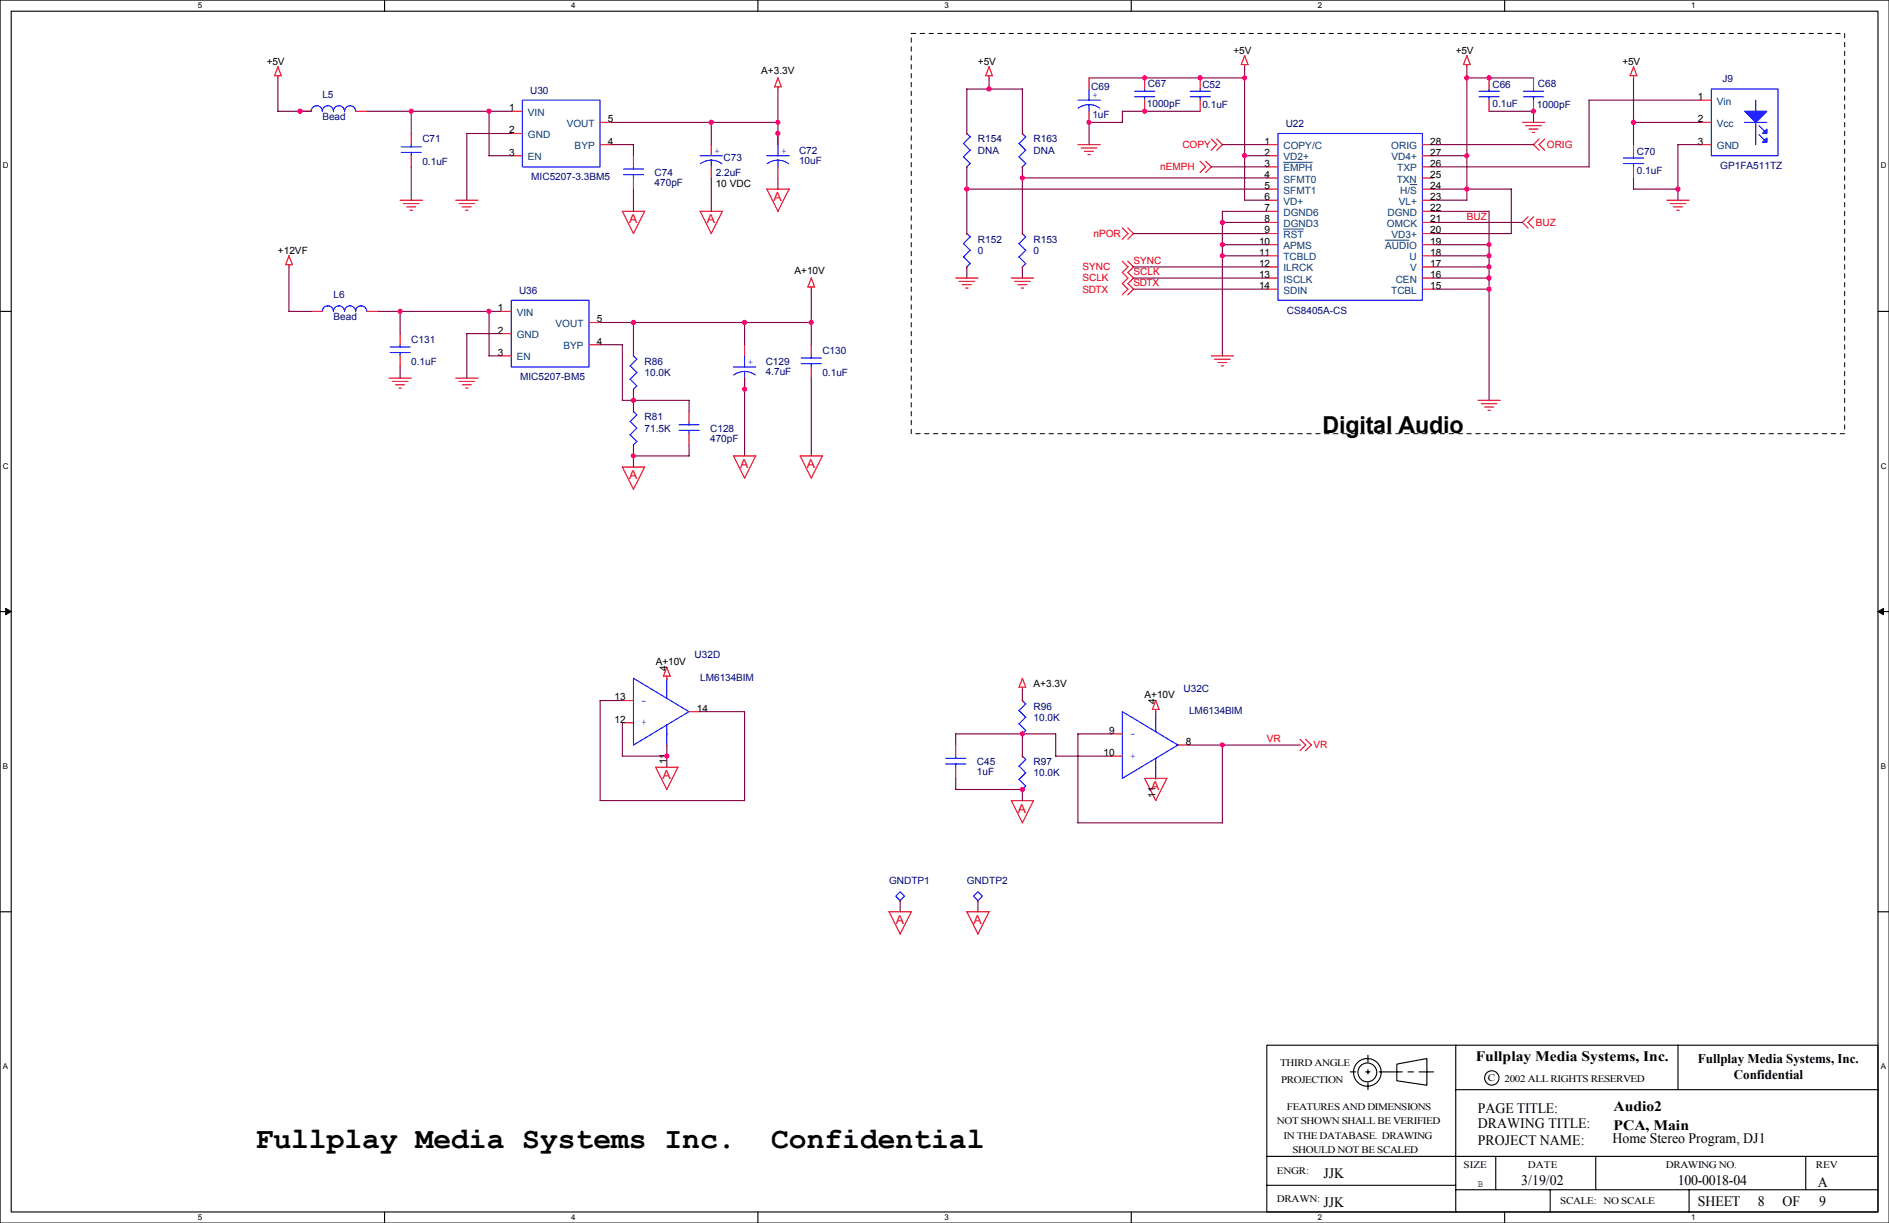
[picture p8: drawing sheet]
<svg xmlns="http://www.w3.org/2000/svg" width="432mm" height="279mm" viewBox="0 0 432 279" stroke-linecap="round" stroke-linejoin="round" font-family="sans-serif">
<path d="M0 0h431.8v279.4h-431.8zM2.6 2.6h426.7v274.3h-426.7z" fill="none" stroke="#000" stroke-width=".25"/>
<g fill="#fff">
<path d="M45.2 .3h1v2h-1z"/>
<path d="M45.2 277.1h1v2.1h-1z"/>
</g>
<path d="M87.9 0v2.6M87.9 276.9v2.5" fill="none" stroke="#000" stroke-width=".25"/>
<g fill="#fff">
<path d="M130.6 .3h1v2h-1z"/>
<path d="M130.6 277.1h1v2.1h-1z"/>
</g>
<path d="M173.2 0v2.6M173.2 276.9v2.5" fill="none" stroke="#000" stroke-width=".25"/>
<g fill="#fff">
<path d="M215.9 .3h1v2h-1z"/>
<path d="M215.9 277.1h1v2.1h-1z"/>
</g>
<path d="M258.6 0v2.6M258.6 276.9v2.5" fill="none" stroke="#000" stroke-width=".25"/>
<g fill="#fff">
<path d="M301.3 .3h1v2h-1z"/>
<path d="M301.3 277.1h1v2.1h-1z"/>
</g>
<path d="M343.9 0v2.6M343.9 276.9v2.5" fill="none" stroke="#000" stroke-width=".25"/>
<g fill="#fff">
<path d="M386.6 .3h1v2h-1z"/>
<path d="M386.6 277.1h1v2.1h-1z"/>
<path d="M.7 36.9h1.2v2h-1.2z"/>
<path d="M429.9 36.9h1.3v2h-1.3z"/>
<path d="M.7 105.4h1.2v2.1h-1.2z"/>
<path d="M429.9 105.4h1.3v2.1h-1.3z"/>
</g>
<path d="M0 71.1h2.6M429.3 71.1h2.5" fill="none" stroke="#000" stroke-width=".25"/>
<g fill="#fff">
<path d="M.7 174h1.2v2h-1.2z"/>
<path d="M429.9 174h1.2v2h-1.2z"/>
</g>
<path d="M0 139.7h2.6M429.3 139.7h2.5" fill="none" stroke="#000" stroke-width=".25"/>
<path d="M1.3 139l1.3 .7-1.3 .7zM429.3 139.7l1.3-.7v1.4z" fill="#000" stroke="#000" stroke-width=".23"/>
<g fill="#fff">
<path d="M.7 242.6h1.2v2h-1.2z"/>
<path d="M429.9 242.6h1.2v2h-1.2z"/>
</g>
<g fill="none" stroke="#000" stroke-width=".25">
<path d="M0 208.3h2.6M429.3 208.3h2.5M332.8 238.8h96.5v38.1h-96.5zM332.8 238.8h-43.2v38.1h43.2M383.6 238.8v10.1M308.6 244.9h1.3M312.2 244.9h1M312.7 241.1v1.5M312.7 244.4v1M312.7 247.4v1.5M315.2 244.9h5.4M319.3 243.1l6.9-1.3v6.1l-6.9-1z"/>
<path d="M321.8 244.9h1.3M324.4 244.9h3.3M332.8 248.9h96.5M289.6 264.2h139.4M289.6 270.8h43.2M332.8 271.8h96.5M341.9 264.2v7.6M354.4 271.8v5.1M364.8 264.2v7.6M386.1 271.8v5.1M412.8 264.2v7.6"/>
<circle cx="312.6" cy="245" r="3.2"/>
<circle cx="312.6" cy="245" r="2.15"/>
<circle cx="341" cy="246.3" r="1.64"/>
</g>
<path d="M208.3 7.6h213.4v91.5h-213.4v-91.5" fill="none" stroke="#000" stroke-width=".23" stroke-dasharray="1 1 1 1 1 1 1 1"/>
<g fill="none" stroke="#f00" stroke-width=".25">
<path d="M63.5 15.3l.8 2h-1.6zM63.5 17.3v.5M177.8 17.8l.8 2h-1.6zM177.8 19.8v.6M225.3 17.3h1.5M226.1 17.3v.5M226.1 15.3l.8 2M226.1 15.2l-.8 2.1M248.9 17.8v2.5M261.6 17.8v2.5M274.3 17.8v2.5M284.5 14.8v.5"/>
<path d="M284.5 12.7l.8 2.1M284.5 12.7l-.8 2.1h1.6M335.3 14.8v.5M335.3 12.7l.8 2.1M335.3 12.7l-.8 2.1h1.6M340.4 17.8v2.5M350.5 17.8v2.5M372.6 17.3h1.6M372.6 17.3l.8-2.1 .8 2.1M373.4 17.3v.5M68.6 25.4h2.5M81.3 25.4h2.5"/>
<path d="M94 30.5v2.5M94 35.6v2.5M116.9 35.6h2.5M116.9 25.4h2.5M116.9 30.5h2.5M137.2 33h2.5M137.2 28h2.5M144.8 35.6v2.5M162.6 33v2.6M162.6 38.1v2.6M177.8 30.5v2.5M177.8 38.1v2.6"/>
<path d="M221 30.5h.1M221 38.1h.1M233.7 30.5h.1M233.7 38.1h.1M246.4 33h5.1M247.2 33.8h3.5M247.9 34.6h2.1M248.7 35.3h.5M248.9 25.4v2.6M261.6 22.9v2.5M274.3 36.8l1.3 1.3-1.3 1.3M274.3 22.9v2.5"/>
<path d="M275.6 36.8l1.3 1.3-1.3 1.3M276.9 31.7l1.3 1.3-1.3 1.3M278.1 31.7l1.3 1.3-1.3 1.3M289.6 33h2.5M289.6 35.6h2.5M289.6 38.1h2.5M325.1 33h2.6M325.1 35.6h2.6M325.1 38.1h2.6M340.4 22.9v2.5M348 28h5.1M348.8 28.7h3.5"/>
<path d="M349.5 29.5h2.1M350.3 30.2h.5M350.5 22.9v2.5M351.8 31.7l-1.3 1.3 1.3 1.3M353.1 31.7l-1.3 1.3 1.3 1.3M373.4 33v2.6M373.4 38.1v2.6M388.6 33h2.6M388.6 28h2.6M388.6 22.9h2.6M66.1 58.4l.7 2.1M66.1 58.4l-.8 2.1"/>
<path d="M91.5 45.7h5.1M92.2 46.5h3.6M93 47.3h2M93.7 48h.6M104.2 45.7h5.1M104.9 46.5h3.6M105.7 47.3h2M106.4 48h.6M144.8 40.7v2.5M147.4 48.3l-2.6 5.1-2.5-5.1h5.1M165.1 48.3l-2.5 5.1-2.6-5.1h5.1M175.3 43.2h5.1l-2.6 5.1z"/>
<path d="M221 53.4h.1M233.7 53.4h.1M256.5 52.1l1.3 1.3-1.3 1.3M256.5 59.7l1.3 1.3-1.3 1.3M257.8 52.1l1.3 1.3-1.3 1.3M257.8 59.7l1.3 1.3-1.3 1.3M289.6 45.7h2.5M289.6 43.2h2.5M289.6 48.3h2.5M289.6 40.7h2.5M289.6 50.8h2.5M289.6 53.4h2.5"/>
<path d="M289.6 55.9h2.5M289.6 58.4h2.5M325.1 45.7h2.6M325.1 43.2h2.6M325.1 48.3h2.6M325.1 40.7h2.6M325.1 50.8h2.6M325.1 53.4h2.6M325.1 55.9h2.6M325.1 58.4h2.6M349.3 49.5l-1.3 1.3 1.3 1.3M350.6 49.5l-1.3 1.3 1.3 1.3"/>
<path d="M381 45.7h5.1M381.8 46.5h3.6M382.5 47.3h2.1M383.3 48h.5M65.3 60.5h1.5M66.1 60.5v.5M71.1 71.1h2.6M83.8 71.1h2.6M91.5 76.2v2.6M114.3 71.1h2.6M114.3 76.2h2.6M134.6 73.7h2.6"/>
<path d="M134.6 78.8h2.6M170.2 78.8v2.5M184.7 65.6h1.5M185.4 65.6v.5M185.4 78.8v2.5M185.4 63.5l.8 2.1M185.5 63.5l-.8 2.1M218.5 63.5h5.1M219.2 64.3h3.6M220 65h2M220.7 65.8h.6M221 61h.1"/>
<path d="M231.2 63.5h5.1M231.9 64.3h3.6M232.7 65h2M233.4 65.8h.6M233.7 61h.1M256.5 62.2l1.3 1.3-1.3 1.3M256.5 64.8l1.3 1.3-1.3 1.3M257.8 62.2l1.3 1.3-1.3 1.3M257.8 64.8l1.3 1.3-1.3 1.3M289.6 63.5h2.5M289.6 61h2.5M289.6 66.1h2.5"/>
<path d="M325.1 63.5h2.6M325.1 61h2.6M325.1 66.1h2.6M88.9 86.4h5.1M89.7 87.1h3.6M90.4 87.9h2.1M91.2 88.7h.5M91.5 81.3v2.5M104.2 86.4h5.1M104.9 87.1h3.6M105.7 87.9h2M106.4 88.7h.6"/>
<path d="M114.3 81.3h2.6M144.8 81.3h.1M144.8 88.9h.1M144.8 94h.1M157.5 94v2.5M157.5 99.1v2.5M170.2 86.4v2.5M185.4 83.8v2.6M276.9 81.3h5.1M277.6 82.1h3.6M278.4 82.8h2M279.2 83.6h.5"/>
<path d="M337.8 91.5h5.1M338.6 92.2h3.6M339.3 93h2.1M340.1 93.7h.6M142.3 106.7h5.1l-2.6 5.1zM144.8 101.6h.1M172.8 104.2h-5.1l2.5 5.1M172.8 104.1l-2.6 5.1M188 104.1l-2.5 5.2-2.6-5.1h5.1M152.4 155h.1M152.4 152.4l.8 2.1h-1.6M152.4 154.5v.5"/>
<path d="M152.4 152.4l-.7 2.1M233.7 157v.5M233.7 155l.8 2M233.7 154.9l-.8 2.1h1.6M142.3 160h2.5M142.3 165.1h2.5M152.4 170.2h.1M157.5 162.6h2.5M218.5 170.2v2.5M218.5 175.3v2.5M233.7 160h.1M233.7 167.7h.1"/>
<path d="M233.7 172.7h.1M254 167.7h2.6M254 172.7h2.6M263.4 162.1h1.5M264.2 162.6h.1M264.2 177.8h.1M264.2 162.1v.5M264.2 160l.8 2.1M264.2 160l-.8 2.1M266.7 177.8l-2.5 5.1-2.6-5.1h5.1M269.3 170.2h2.5M297.2 168.9l1.3 1.3-1.3 1.3"/>
<path d="M298.4 168.9l1.3 1.3-1.3 1.3M152.4 180.4l2.6-5.1h-5.1l2.5 5.1M233.7 180.4h.1M236.3 182.9h-5.1l2.5 5.1M236.3 182.9l-2.6 5.1M203.2 208.3h5.1l-2.5 5.1zM205.8 205.8h.1M221 208.3h5.1l-2.6 5.1zM223.5 205.8h.1"/>
</g>
<g fill="none" stroke="#00f" stroke-width=".25">
<path d="M71.1 25.4a1.24 1.24 0 0 1 1.3-1.2 1.28 1.28 0 0 1 1.3 1.2 1.24 1.24 0 0 1 1.2-1.2h.1a1.28 1.28 0 0 1 1.2 1.2 1.24 1.24 0 0 1 1.3-1.2 1.28 1.28 0 0 1 1.3 1.2 1.24 1.24 0 0 1 1.2-1.2 1.28 1.28 0 0 1 1.3 1.2M91.7 34.8h4.6M91.7 33.5h4.6M94 33v.6M94 34.8v.8M119.4 22.9h17.8v15.2h-17.8zM142.5 39.9h4.6M142.5 38.6h4.6M144.8 38.1v.6M144.8 39.9v.8M160 35.6h5.1M160.1 37.4l1.4-.7 1.1-.1 1.5 .3 .9 .5"/>
<path d="M162.6 36.6v1.5M175.3 35.6h5.1M175.3 37.4l1.5-.7 1-.1 1.6 .3 .9 .5M177.8 33v2.6M177.8 36.6v1.5M221 30.5l.8 .8-1.6 1.5 1.6 1.5M221.8 34.3l-1.6 1.6 1.6 1.5-.8 .7M233.7 30.5l.8 .8-1.6 1.5 1.6 1.5M234.5 34.3l-1.6 1.6 1.6 1.5-.8 .7M246.4 22.9h5.1M246.4 24.7l1.5-.7 1-.1 1.6 .3 .9 .5M248.9 20.3v2.6"/>
<path d="M248.9 23.9v1.5M259.4 22.1h4.5M259.4 20.8h4.5M261.6 20.3v.6M261.6 22.1v.8M272.1 22.1h4.5M272.1 20.8h4.5M274.3 20.3v.6M274.3 22.1v.8M292.1 30.5h33v38.1h-33zM338.1 22.1h4.6M338.1 20.8h4.6"/>
<path d="M340.4 20.3v.6M340.4 22.1v.8M348.3 22.1h4.5M348.3 20.8h4.5M350.5 20.3v.6M350.5 22.1v.8M371.1 37.4h4.6M371.1 36.1h4.6M373.4 35.6v.5M373.4 37.3v.8M391.2 20.3h15.2v15.3h-15.2zM398.8 28h5.1"/>
<path d="M401.3 22.9v2.5M401.3 28v5.1M402.1 28.7l1.3 1.3M402.1 30.7l1.3 1.3M221 53.4l.8 .7-1.6 1.6 1.6 1.5M221.8 57.2l-1.6 1.5 1.6 1.5-.8 .8M233.7 53.4l.8 .7-1.6 1.6 1.6 1.5M234.5 57.2l-1.6 1.5 1.6 1.5-.8 .8M73.7 71.1a1.24 1.24 0 0 1 1.2-1.2h.1a1.28 1.28 0 0 1 1.2 1.2 1.24 1.24 0 0 1 1.3-1.2 1.28 1.28 0 0 1 1.3 1.2 1.24 1.24 0 0 1 1.2-1.2 1.28 1.28 0 0 1 1.3 1.2 1.24 1.24 0 0 1 1.2-1.2h.1a1.28 1.28 0 0 1 1.2 1.2M89.2 79.3h4.6M91.5 78.8v.5M116.9 68.6h17.7v15.2h-17.7z"/>
<path d="M89.2 80.5h4.6M91.5 80.5v.8M144 83.6l1.6 1.5M144 86.6l1.6 1.6M144 96.3l1.6 1.5M144 99.3l1.6 1.6M144.8 81.3l.8 .8M144.8 94l.8 .8M145.6 82.1l-1.6 1.5M145.6 85.1l-1.6 1.6M145.6 88.2l-.8 .7M145.6 94.8l-1.6 1.5"/>
<path d="M145.6 97.8l-1.6 1.6M155.2 98.3h4.6M155.2 97h4.6M157.5 96.5v.6M157.5 98.3v.8M167.7 83.8h5.1M167.7 85.7l1.4-.7 1.1-.1 1.5 .3 1 .5M170.2 81.3v2.6M170.2 84.9v1.5M183.2 83.1h4.5M183.2 81.8h4.5M185.4 81.3v.5"/>
<path d="M185.4 83.1v.7M145.6 100.9l-.8 .7M152.4 154.9v4.6M144.8 170.2l12.7-7.6-12.7-7.6v15.2M152.4 165.6v4.6M216.2 174.5h4.6M216.2 173.2h4.6M218.5 172.7v.6M218.5 174.5v.8M233.7 160l.8 .8-1.6 1.5 1.6 1.6M233.7 172.7l.8 .8-1.6 1.5 1.6 1.6M234.5 163.9l-1.6 1.5 1.6 1.5-.8 .8"/>
<path d="M234.5 176.6l-1.6 1.5 1.6 1.5-.8 .8M264.2 162.6v4.6M264.2 173.2v4.6M269.3 170.2l-12.7 7.6v-15.2l12.7 7.6M204.7 204.7l1.1-1 1 1-1 1.1zM223.5 203.7l1.1 1-1.1 1.1-1-1.1z"/>
</g>
<g fill="#00f" stroke="#00f" stroke-width=".25">
<path d="M398.8 25.4h5.1l-2.6 2.6z" fill-rule="evenodd"/>
<path d="M402.9 30.5l1-1v1z" fill-rule="evenodd"/>
<path d="M402.9 32.5l1-1v1z" fill-rule="evenodd"/>
</g>
<path d="M293.4 37.1h6.6M293.4 52.3h4.6M316.6 54.9h5.5M322.3 42.2h1.6" fill="none" stroke="#004080" stroke-width=".23"/>
<g fill="none" stroke="#800040" stroke-width=".25">
<path d="M63.5 17.8v7.6h7.7M226.1 17.8v2.5M248.9 17.8h35.6M284.5 15.3v30.5M335.3 17.8h15.2M335.3 15.3v30.5M373.4 17.8v15.3M83.8 25.4h33.1M94 25.4v5.1M94 38.1v7.7M111.8 25.4v10.2h5.1M116.9 30.5h-10.2v15.3"/>
<path d="M139.7 33h5.1v2.6M139.7 28h38.1M162.6 28v5.1M177.8 20.3v12.8M221 30.5v-10.2h12.7v10.2M221 38.1v15.3M233.7 38.1v15.3M256.6 28h-7.7v5.1M274.4 25.4h-17.8v2.6M276.9 38.1h12.7M279.4 33h10.2M284.5 35.6h5.1"/>
<path d="M327.7 33h22.9M327.7 35.6h7.6M327.7 38.1h35.6M340.4 25.4h10.1v2.6M373.4 28h15.3M388.6 33h-5.1l.1 12.8M388.6 22.9h-25.4v15.2M144.8 43.2v5.1M162.6 40.7v7.6M177.8 40.7v2.5M221 43.2h68.6M233.7 40.7h55.9"/>
<path d="M259.1 53.4h30.5M279.4 55.9h10.2M279.4 58.4h10.2M279.4 50.8h10.2M284.5 45.7h5.1M289.6 48.3h-10.2v33M327.7 50.8h20.3M327.7 45.7h7.6M327.7 43.2h17.8v10.2h-17.8M327.7 48.3h12.7M327.7 55.9h12.7M327.7 58.4h12.7"/>
<path d="M340.4 48.3v43.2M373.4 40.7v2.5h10.2M66.1 61v10.2l5.1-.1M86.4 71.1h27.9M91.5 71.1v5.1M111.8 71.1v10.2h2.5M114.3 76.2h-7.6v10.2M137.2 73.7h48.3M137.2 78.8h5.1M142.3 78.8v12.7M144.8 73.7v7.6M170.2 73.7v5.1"/>
<path d="M185.4 66.1v12.7M221 61v2.5M233.7 61v2.5M259.1 63.5h30.5M259.1 66.1h30.5M259.1 61h30.5M327.7 63.5h12.7M327.7 66.1h12.7M327.7 61h12.7M91.5 83.8v2.6M142.3 91.5h15.2v2.5M144.8 88.9v5.1"/>
<path d="M170.2 86.4v17.8M185.4 86.4v17.8M144.8 101.6v5.1M157.5 101.6v2.6h-12.7M233.7 157.5v2.6M142.3 165.1v7.7l10.1-.1M142.3 160h-5.1v22.9h33M152.4 170.2v5.1M160 162.6h10.2v20.3M218.5 177.8v2.6h15.2M218.5 170.2v-2.5h22.8v5.1l12.7-.1M233.7 167.7v5.1"/>
<path d="M254 167.7h-7.6v20.3M271.8 170.2h25.4M279.4 170.2v17.8M233.7 180.4v2.5M246.4 188h33M205.8 205.8v2.5M223.5 205.8v2.5"/>
</g>
<g fill="#f0f" stroke="#f0f" stroke-width=".25">
<circle cx="340.4" cy="17.8" r=".5"/>
<circle cx="383.5" cy="43.2" r=".5"/>
<circle cx="261.6" cy="25.4" r=".5"/>
<circle cx="284.5" cy="17.8" r=".5"/>
<circle cx="373.4" cy="27.9" r=".5"/>
<circle cx="284.5" cy="35.6" r=".5"/>
<circle cx="335.3" cy="35.6" r=".5"/>
<circle cx="335.3" cy="43.2" r=".5"/>
<circle cx="261.6" cy="17.8" r=".5"/>
<circle cx="274.3" cy="17.8" r=".5"/>
<circle cx="177.8" cy="27.9" r=".5"/>
<circle cx="94" cy="25.4" r=".5"/>
<circle cx="68.6" cy="25.4" r=".5"/>
<circle cx="177.8" cy="30.5" r=".5"/>
<circle cx="162.6" cy="27.9" r=".5"/>
<circle cx="111.8" cy="25.4" r=".5"/>
<circle cx="248.9" cy="27.9" r=".5"/>
<circle cx="279.4" cy="50.8" r=".5"/>
<circle cx="340.4" cy="55.9" r=".5"/>
<circle cx="279.4" cy="55.9" r=".5"/>
<circle cx="221" cy="43.2" r=".5"/>
<circle cx="350.5" cy="25.4" r=".5"/>
<circle cx="185.4" cy="73.7" r=".5"/>
<circle cx="144.8" cy="73.7" r=".5"/>
<circle cx="144.8" cy="104.1" r=".5"/>
<circle cx="170.2" cy="88.9" r=".5"/>
<circle cx="170.2" cy="73.7" r=".5"/>
<circle cx="144.8" cy="91.4" r=".5"/>
<circle cx="91.4" cy="71.1" r=".5"/>
<circle cx="111.8" cy="71.1" r=".5"/>
<circle cx="279.4" cy="170.2" r=".5"/>
<circle cx="233.7" cy="180.3" r=".5"/>
<circle cx="233.7" cy="167.6" r=".5"/>
<circle cx="152.4" cy="172.7" r=".5"/>
<circle cx="279.4" cy="58.4" r=".5"/>
<circle cx="340.4" cy="66" r=".5"/>
<circle cx="340.4" cy="63.5" r=".5"/>
<circle cx="340.4" cy="61" r=".5"/>
<circle cx="340.4" cy="58.4" r=".5"/>
<circle cx="233.7" cy="40.6" r=".5"/>
<circle cx="335.3" cy="17.8" r=".5"/>
<circle cx="226.1" cy="20.3" r=".5"/>
</g>
<g font-size="6.9">
<text x="58.4" y="262.3">Fullplay Media Systems Inc.</text>
<text x="176.3" y="262.3">Confidential</text>
</g>
<text font-size="5.3" x="302.3" y="99">Digital Audio</text>
<g font-size="3.3">
<text x="337.3" y="242.3">Fullplay Media Systems, Inc.</text>
<text x="337.8" y="257.7">DRAWING TITLE:</text>
<text x="337.8" y="254.2">PAGE TITLE:</text>
<text x="368.8" y="253.7">Audio2</text>
<text x="337.8" y="261.6">PROJECT NAME:</text>
<text x="368.6" y="261">Home Stereo Program, DJ1</text>
<text x="368.8" y="258.1">PCA, Main</text>
<text x="302.5" y="269.2">JJK</text>
<text x="302.5" y="275.8">JJK</text>
<text x="347.7" y="270.7">3/19/02</text>
<text x="383.6" y="270.7">100-0018-04</text>
<text x="388.1" y="275.5">SHEET</text>
<text x="401.8" y="275.5">8</text>
<text x="407.4" y="275.5">OF</text>
<text x="415.6" y="271.2">A</text>
<text x="415.8" y="275.5">9</text>
</g>
<g font-size="3">
<text x="388.1" y="242.8">Fullplay Media Systems, Inc.</text>
<text x="396.3" y="246.5">Confidential</text>
</g>
<g font-size="2.8" fill="#f00">
<text x="176.8" y="46">A</text>
<text x="143.8" y="51">A</text>
<text x="161.6" y="51">A</text>
<text x="169.2" y="106.9">A</text>
<text x="184.4" y="106.9">A</text>
<text x="143.8" y="109.5">A</text>
<text x="151.4" y="178">A</text>
<text x="232.7" y="185.7">A</text>
<text x="263.2" y="180.6">A</text>
<text x="204.7" y="211.1">A</text>
<text x="222.5" y="211.1">A</text>
</g>
<g font-size="2.3">
<text x="61" y="14.8">+5V</text>
<text x="174" y="16.8">A+3.3V</text>
<text x="223.5" y="14.8">+5V</text>
<text x="282" y="12.2">+5V</text>
<text x="332.8" y="12.2">+5V</text>
<text x="370.9" y="14.8">+5V</text>
<text x="388.1" y="22.9">1</text>
<text x="116.4" y="25.4">1</text>
<text x="139" y="27.9">5</text>
<text x="388.1" y="27.9">2</text>
<text x="116.4" y="35.6">3</text>
<text x="116.4" y="30.5">2</text>
<text x="139" y="33">4</text>
<text x="289.1" y="33">1</text>
<text x="289.1" y="35.6">2</text>
<text x="326.9" y="35.6">27</text>
<text x="326.9" y="33">28</text>
<text x="388.1" y="33">3</text>
<text x="289.1" y="38.1">3</text>
<text x="289.1" y="40.6">4</text>
<text x="326.9" y="40.6">25</text>
<text x="326.9" y="38.1">26</text>
<text x="163.6" y="42.7">10 VDC</text>
<text x="289.1" y="43.2">5</text>
<text x="289.1" y="45.7">6</text>
<text x="326.9" y="45.7">23</text>
<text x="326.9" y="43.2">24</text>
<text x="289.1" y="48.3">7</text>
<text x="289.1" y="50.8">8</text>
<text x="289.1" y="53.3">9</text>
<text x="326.9" y="53.3">20</text>
<text x="326.9" y="50.8">21</text>
<text x="326.9" y="48.3">22</text>
<text x="63.5" y="58">+12VF</text>
<text x="287.8" y="55.9">10</text>
<text x="287.8" y="58.4">11</text>
<text x="326.9" y="58.4">18</text>
<text x="326.9" y="55.9">19</text>
<text x="181.6" y="62.5">A+10V</text>
<text x="287.8" y="61">12</text>
<text x="287.8" y="63.5">13</text>
<text x="326.9" y="63.5">16</text>
<text x="326.9" y="61">17</text>
<text x="113.8" y="71.1">1</text>
<text x="287.8" y="66">14</text>
<text x="326.9" y="66">15</text>
<text x="113.8" y="76.2">2</text>
<text x="136.4" y="73.7">5</text>
<text x="113.8" y="81.3">3</text>
<text x="136.4" y="78.7">4</text>
<text x="149.9" y="151.9">A+10V</text>
<text x="152.4" y="153.2" transform="rotate(-90 152.4 153.2)">4</text>
<text x="140.5" y="160">13</text>
<text x="236.2" y="157">A+3.3V</text>
<text x="261.6" y="159.6">A+10V</text>
<text x="264.2" y="160.8" transform="rotate(-90 264.2 160.8)">4</text>
<text x="140.5" y="165.1">12</text>
<text x="159.3" y="162.6">14</text>
<text x="253.5" y="167.6">9</text>
<text x="252.2" y="172.7">10</text>
<text x="271" y="170.2">8</text>
<text x="152.4" y="174.6" transform="rotate(-90 152.4 174.6)">11</text>
<text x="264.2" y="182.2" transform="rotate(-90 264.2 182.2)">11</text>
<text x="292.6" y="243.6">THIRD ANGLE</text>
<text x="292.9" y="247.4">PROJECTION</text>
<text x="340.1" y="246.9">C</text>
<text x="343.9" y="247.2">2002 ALL RIGHTS RESERVED</text>
<text x="291.9" y="256.8">NOT SHOWN SHALL BE VERIFIED</text>
<text x="294.2" y="253.5">FEATURES AND DIMENSIONS</text>
<text x="293.4" y="260.1">IN THE DATABASE. DRAWING</text>
<text x="295.4" y="263.4">SHOULD NOT BE SCALED</text>
<text x="291.9" y="268.3">ENGR:</text>
<text x="334.5" y="266.7">SIZE</text>
<text x="349.3" y="266.7">DATE</text>
<text x="380.8" y="266.7">DRAWING NO.</text>
<text x="415.1" y="266.7">REV</text>
<text x="291.9" y="274.6">DRAWN:</text>
<text x="337.8" y="271.1">B</text>
<text x="356.6" y="275.1">SCALE: NO SCALE</text>
</g>
<g font-size="2.3" fill="#000080">
<text x="73.7" y="22.4">L5</text>
<text x="121.2" y="21.4">U30</text>
<text x="249.4" y="20.6">C69</text>
<text x="262.4" y="19.9">C67</text>
<text x="274.8" y="20.1">C52</text>
<text x="341.1" y="20.1">C66</text>
<text x="351.6" y="19.9">C68</text>
<text x="393.7" y="18.8">J9</text>
<text x="73.7" y="27.5">Bead</text>
<text x="249.7" y="27">1uF</text>
<text x="262.1" y="24.4">1000pF</text>
<text x="274.8" y="24.7">0.1uF</text>
<text x="293.9" y="29">U22</text>
<text x="341.1" y="24.4">0.1uF</text>
<text x="351.3" y="24.7">1000pF</text>
<text x="96.5" y="32.6">C71</text>
<text x="182.6" y="35.1">C72</text>
<text x="223.5" y="32.6">R154</text>
<text x="223.5" y="35.1">DNA</text>
<text x="236.2" y="32.6">R163</text>
<text x="236.2" y="35.1">DNA</text>
<text x="374.2" y="35.3">C70</text>
<text x="96.5" y="37.6">0.1uF</text>
<text x="121.4" y="41.2">MIC5207-3.3BM5</text>
<text x="149.6" y="40.2">C74</text>
<text x="163.6" y="40.2">2.2uF</text>
<text x="165.4" y="36.9">C73</text>
<text x="182.6" y="37.4">10uF</text>
<text x="374.2" y="39.7">0.1uF</text>
<text x="393.2" y="38.7">GP1FA511TZ</text>
<text x="149.6" y="42.5">470pF</text>
<text x="223.5" y="55.4">R152</text>
<text x="223.5" y="58">0</text>
<text x="236.2" y="55.4">R153</text>
<text x="236.2" y="58">0</text>
<text x="76.2" y="68.1">L6</text>
<text x="118.6" y="67.1">U36</text>
<text x="294.2" y="71.7">CS8405A-CS</text>
<text x="76.2" y="73.2">Bead</text>
<text x="94" y="78.3">C131</text>
<text x="94" y="83.4">0.1uF</text>
<text x="147.3" y="83.4">R86</text>
<text x="175" y="83.4">C129</text>
<text x="188" y="80.8">C130</text>
<text x="118.9" y="86.9">MIC5207-BM5</text>
<text x="147.3" y="85.9">10.0K</text>
<text x="175" y="85.6">4.7uF</text>
<text x="188" y="85.9">0.1uF</text>
<text x="147.3" y="96.1">R81</text>
<text x="147.3" y="98.6">71.5K</text>
<text x="162.3" y="98.6">C128</text>
<text x="162.3" y="100.9">470pF</text>
<text x="158.8" y="150.4">U32D</text>
<text x="160" y="155.5">LM6134BIM</text>
<text x="270.5" y="158">U32C</text>
<text x="236.2" y="162.1">R96</text>
<text x="236.2" y="164.6">10.0K</text>
<text x="271.8" y="163.1">LM6134BIM</text>
<text x="223.3" y="174.8">C45</text>
<text x="223.3" y="177.1">1uF</text>
<text x="236.2" y="174.8">R97</text>
<text x="236.2" y="177.3">10.0K</text>
<text x="203.2" y="202">GNDTP1</text>
<text x="221" y="202">GNDTP2</text>
</g>
<g font-size="2.3" fill="#00f">
<text x="249.7" y="22.4">+</text>
<text x="163.3" y="35.1">+</text>
<text x="178.6" y="35.1">+</text>
<text x="171" y="83.4">+</text>
<text x="146.6" y="160.8">-</text>
<text x="146.6" y="165.7">+</text>
<text x="258.3" y="168.5">-</text>
<text x="258.3" y="173.3">+</text>
</g>
<g font-size="2.3" fill="#004080">
<text x="392.5" y="23.9">Vin</text>
<text x="120.7" y="26.5">VIN</text>
<text x="129.5" y="29">VOUT</text>
<text x="392.5" y="29">Vcc</text>
<text x="120.7" y="31.5">GND</text>
<text x="131.4" y="34.1">BYP</text>
<text x="293.4" y="34.1">COPY/C</text>
<text x="318" y="34.1">ORIG</text>
<text x="392.5" y="34.1">GND</text>
<text x="120.7" y="36.6">EN</text>
<text x="293.4" y="41.7">SFMT0</text>
<text x="293.4" y="36.6">VD2+</text>
<text x="293.4" y="39.2">EMPH</text>
<text x="318.1" y="36.6">VD4+</text>
<text x="319.3" y="41.7">TXN</text>
<text x="319.4" y="39.2">TXP</text>
<text x="293.4" y="44.2">SFMT1</text>
<text x="293.4" y="46.8">VD+</text>
<text x="319.7" y="46.8">VL+</text>
<text x="320.1" y="44.2">H/S</text>
<text x="293.4" y="49.3">DGND6</text>
<text x="293.4" y="51.9">DGND3</text>
<text x="317" y="51.9">OMCK</text>
<text x="317.1" y="49.3">DGND</text>
<text x="293.4" y="54.4">RST</text>
<text x="293.4" y="56.9">APMS</text>
<text x="293.4" y="59.5">TCBLD</text>
<text x="316.6" y="56.9">AUDIO</text>
<text x="318.1" y="54.4">VD3+</text>
<text x="322.2" y="59.5">U</text>
<text x="293.4" y="62">ILRCK</text>
<text x="293.4" y="64.6">ISCLK</text>
<text x="319" y="64.6">CEN</text>
<text x="322.3" y="62">V</text>
<text x="293.4" y="67.1">SDIN</text>
<text x="318" y="67.1">TCBL</text>
<text x="118.1" y="72.2">VIN</text>
<text x="118.1" y="77.3">GND</text>
<text x="127" y="74.7">VOUT</text>
<text x="118.1" y="82.3">EN</text>
<text x="128.8" y="79.8">BYP</text>
</g>
<g font-size="2.3" fill="#f00">
<text x="270.3" y="33.8">COPY</text>
<text x="353.6" y="33.8">ORIG</text>
<text x="265.2" y="38.9">nEMPH</text>
<text x="335.3" y="50.3">BUZ</text>
<text x="351" y="51.6">BUZ</text>
<text x="250" y="54.1">nPOR</text>
<text x="247.4" y="61.8">SYNC</text>
<text x="247.4" y="64.3">SCLK</text>
<text x="259.1" y="62.8">SCLK</text>
<text x="259.1" y="65.3">SDTX</text>
<text x="259.1" y="60.2">SYNC</text>
<text x="247.4" y="66.8">SDTX</text>
<text x="289.6" y="169.5">VR</text>
<text x="300.2" y="171">VR</text>
</g>
<g font-size="1.8">
<text x="45.2" y="1.9">5</text>
<text x="130.6" y="1.9">4</text>
<text x="215.9" y="1.9">3</text>
<text x="301.3" y="1.9">2</text>
<text x="386.6" y="1.9">1</text>
<text x=".7" y="38.5">D</text>
<text x="429.9" y="38.5">D</text>
<text x=".7" y="107.1">C</text>
<text x="429.9" y="107.1">C</text>
<text x=".7" y="175.6">B</text>
<text x="429.9" y="175.6">B</text>
<text x=".7" y="244.2">A</text>
<text x="429.9" y="244.2">A</text>
<text x="45.2" y="278.8">5</text>
<text x="130.6" y="278.8">4</text>
<text x="215.9" y="278.8">3</text>
<text x="301.3" y="278.8">2</text>
<text x="386.6" y="278.8">1</text>
</g>
</svg>
